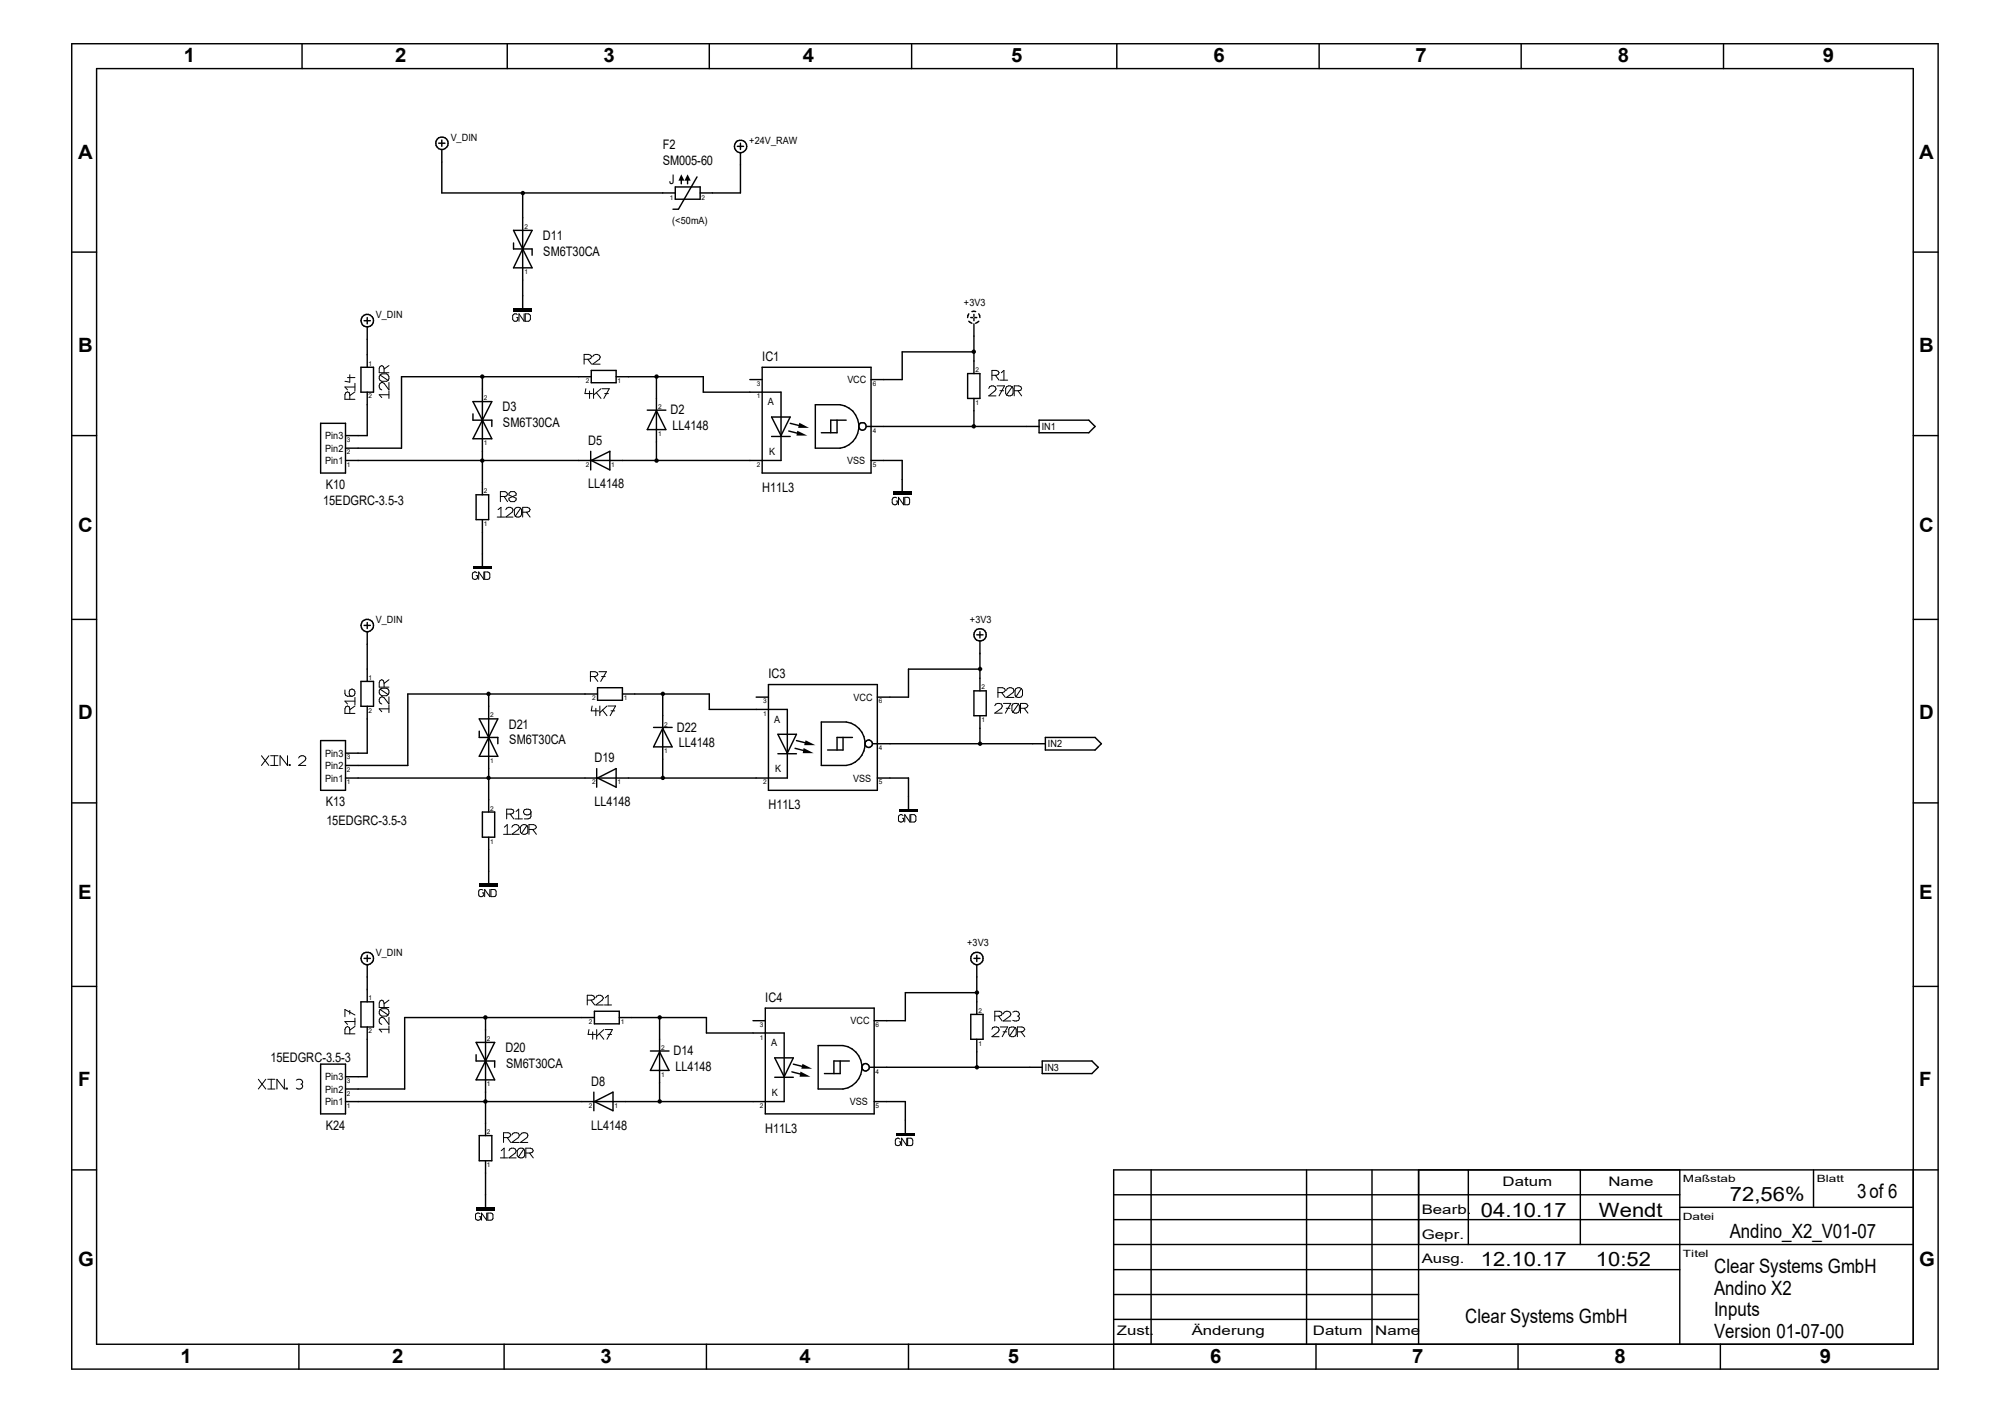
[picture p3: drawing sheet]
<svg xmlns="http://www.w3.org/2000/svg" width="297mm" height="210mm" viewBox="0 0 297 210" stroke-linecap="round" stroke-linejoin="round" font-family="sans-serif">
<g fill="none" stroke="#000" stroke-width=".21">
<path d="M10.6 6.5h276.5v196.3h-276.5zM14.3 10.2h269.1v188.9h-269.1zM44.7 6.5v3.7M75.1 6.5v3.7M105.1 6.5v3.7M135 6.5v3.7M165.4 6.5v3.7M195.4 6.5v3.7M225.3 6.5v3.7M255.3 6.5v3.7M10.6 37.3h3.7M65 21.2h.9"/>
<path d="M65.4 20.7v1M65.4 22.1v6.5h34.6M76.1 36v.9h2.7v.9M76.1 34.1h2.7l-1.4 2.8zM77.4 28.6v17M77.4 36.9l1.4 2.8h-2.7zM99.7 31h.8M100 27.7h3.7v1.8h-3.7zM100.9 26.3v.9M101.9 26.3v.9M103.3 26.2l-2.8 4.8M109.2 21.7h1"/>
<path d="M109.7 22.6v6h-6M109.7 21.2v.9M283.4 37.3h3.7M53.5 54.4h1.8v3.7h-1.8zM53.9 47.5h1M54.4 47v1M54.4 48.4v6M54.4 58.1v6.4h-3.2M70.1 59.5h2.8l-2.8 5.5h2.8zM71.5 55.8v17.5M87.6 55.8h-28.1v10.6h-8.3M87.6 54.9h3.7v1.8h-3.7z"/>
<path d="M91.3 55.8h12.9v2.3h11.5v10.1h-64.5M97.2 55.8v12.4M111.1 56.2h1.8M112.9 54.4h16.1v15.7h-16.1zM120.8 59.9h3.7a3.3 3.3 0 0 1 2.7 3.3 3.3 3.3 0 0 1-2.7 3.2h-3.7zM143.3 55.3h1.9v3.7h-1.9zM143.5 46.5l-.2 .5M143.5 47.6l.5 .3M143.8 47h.3M144 46.1h.5M144.3 46.6v.3M144.3 47.2v.3"/>
<path d="M144.3 48v7.3M144.3 59v4.2M144.3 52.1h-10.7v4.1h-4.6M144.4 47h.3M145 46.5l.2 .5M145 47.6l-.5 .3M10.6 64.5h3.7M47.5 62.7h3.7v7.4h-3.7zM70.1 61.3v.9h2.8v1M70.5 73.3h1.9v3.7h-1.9zM71.5 77v6.9M87.5 66.8v2.8"/>
<path d="M87.6 68.2l2.7-1.4v2.8zM95.9 60.7h2.7M97.2 60.8l1.4 2.8h-2.7zM114.3 64.6h2.8M114.3 61.8h2.8l-1.4 2.7zM116.8 63.8l1.9 .5M117.1 62.7l1.8 .5M124 62.2v1.9h-2.3M125.3 62.2h-2.2v1.9M128.4 63.2h25.5M129 68.2h4.6v4.6M153.9 62.2h7.4l.9 1-.9 .9h-7.4z"/>
<path d="M283.4 64.5h3.7M10.6 91.7h3.7M53.9 92.6h1M54.4 92.2v.9M54.4 93.6v7.3M144.7 94h.9M145.2 93.6v.9M145.2 95v7.3M145.2 99.1h-10.6v4.2h-4.6M283.4 91.7h3.7M10.6 118.9h3.7M47.5 109.7h3.7v7.4h-3.7z"/>
<path d="M53.5 100.9h1.8v3.7h-1.8zM54.4 104.6v6.9h-3.2M71 108.3v.9h2.7v1M71 106.5h2.7l-1.3 2.7zM72.4 102.8v17.5M72.4 109.2l1.3 2.8h-2.7zM88.4 113.8v2.8M88.5 102.8h-28.1v10.6h-9.2M88.5 115.2l2.8-1.4v2.8zM88.5 101.9h3.7v1.8h-3.7zM92.2 102.8h12.9v2.3h11.5v10.1h-65.4M96.8 107.7h2.8"/>
<path d="M98.2 102.8v12.4M98.2 107.9l1.4 2.7h-2.8zM112 103.3h1.8M113.8 101.4h16.2v15.7h-16.2zM115.2 111.6h2.8M115.2 108.8h2.8l-1.4 2.7zM117.8 110.8l1.8 .5M118 109.7l1.8 .5M121.7 106.9h3.6a3.2 3.2 0 0 1 2.9 3.3 3.2 3.2 0 0 1-2.9 3.2h-3.6zM124.9 109.2v1.9h-2.3M126.3 109.2h-2.3v1.9M128.1 110a.55 .55 0 0 1 .8-.4 .55 .55 0 0 1 .3 .8 .55 .55 0 0 1-.8 .2l-.3-.2"/>
<path d="M129.3 110.2h25.6M130 115.2h4.6v4.6M144.3 102.3h1.8v3.7h-1.8zM145.2 106v4.2M154.9 109.2h7.3l1 1-1 .9h-7.3zM283.4 118.9h3.7M71.5 120.3h1.8v3.7h-1.8zM72.4 124v6.9M10.6 146.1h3.7M47.5 157.6h3.7v7.4h-3.7zM53.5 148.4h1.8v3.7h-1.8zM53.9 141.9h1"/>
<path d="M54.4 141.5v.9M54.4 142.9v5.5M54.4 152.1v7.4h-3.2M70.5 156.2v.9h2.8v1M70.5 154.4h2.8l-1.4 2.7zM71.9 150.7v17.5M71.9 157.1l1.4 2.8h-2.8zM88.1 150.7h-28.2v10.6h-8.7M88.1 149.8h3.6v1.8h-3.6zM91.7 150.7h12.9v2.3h11.6v10.2h-65M96.4 155.7h2.7M97.7 150.7v12.5"/>
<path d="M97.7 155.8l1.4 2.7h-2.7zM111.5 151.2h1.9M113.4 149.3h16.1v15.7h-16.1zM114.8 159.6h2.7M114.8 156.7h2.7l-1.3 2.8zM117.3 158.7l1.8 .5M117.5 157.6l1.9 .5M121.2 154.9h3.7a3.2 3.2 0 0 1 2.8 3.2 3.2 3.2 0 0 1-2.8 3.2h-3.7zM124.5 157.1v1.9h-2.4M125.8 157.1h-2.3v1.9M128.9 158.1h25.5M143.8 150.2h1.8v3.7h-1.8z"/>
<path d="M144.3 141.9h.9M144.7 141.5v.9M144.7 142.9v7.3M144.7 153.9v4.2M144.7 147h-10.6v4.2h-4.6M154.4 157.1h7.4l.9 1-.9 .9h-7.4zM283.4 146.1h3.7M10.6 173.3h3.7M71 168.2h1.9v3.7h-1.9zM71.9 171.9v6.9M88 161.8v2.7M88.1 163.2l2.7-1.4v2.7z"/>
<path d="M129.5 163.2h4.6v4.6M165 177h83.8M170.5 173.3v25.8M193.5 173.3v25.8M203.2 173.3v25.8M210.1 173.3v25.8M217.5 173.3v11M234.1 173.3v11M248.8 173.3v25.8M248.8 178.8h34.6M268.6 173.3v5.5M287.1 173.3h-122.1v29.5"/>
<path d="M44.3 199.1v3.7M74.7 199.1v3.7M104.6 199.1v3.7M134.6 199.1v3.7M165 188h83.8M165 184.3h118.4M165 180.6h83.8M165 195.4h45.1M165 191.7h45.1M194.9 199.1v3.7M224.9 199.1v3.7M254.8 199.1v3.7"/>
<circle cx="65.5" cy="21.2" r=".93"/>
<circle cx="109.7" cy="21.7" r=".93"/>
<circle cx="54.4" cy="47.5" r=".93"/>
<circle cx="127.8" cy="63.2" r=".56"/>
<circle cx="54.4" cy="92.6" r=".94"/>
<circle cx="145.2" cy="94" r=".91"/>
<circle cx="54.4" cy="142" r=".94"/>
<circle cx="128.2" cy="158.1" r=".54"/>
<circle cx="144.7" cy="142" r=".92"/>
</g>
<g fill="none" stroke="#000" stroke-width=".15">
<path d="M51.5 55.9h1.1M51.8 55.5v1.1l-.7-.1M51.8 59.1l-.1-.9-.2-.2-.3 .2-.1 .3v.6h1.5M52.6 56.8v1.1M52.6 58l-.8 .6M52.6 57.3h-1.5l.4 .4M56.3 55.5l.3-.1h.7a.64 .64 0 0 1 .2 .9M56.3 55.5a.57 .57 0 0 0 .3 1h.7l.2-.2M56.3 55.5l1.2 .8M56.9 55.2v-.7l-.3-.4-.3 .2-.1 .2v.7h1.4M57.6 56.6v1.1l-.7-.9-.3-.2a.58 .58 0 0 0-.4 .6 .58 .58 0 0 0 .4 .5M57.6 57.9v1.1"/>
<path d="M57.6 58.5h-1.4l.4 .4M57.6 54.1l-.7 .6M76.6 46.6a.44 .44 0 0 0-.7 .1v.6a.42 .42 0 0 0 .7 .2l.1-.5h-.2M77.6 46.5v1.1l-.7-1.1v1.1M77.8 46.5h.5l.3 .2v.6l-.2 .2-.6 .1zM86.5 53.2h.7l.3-.1 .1-.3-.1-.2-.3-.1h-.7v1.4M86.8 57.6l-.1 .7h1.1M87.1 53.2l.5 .7M87.3 57.9v1.1M87.8 52.8a.58 .58 0 0 1 .6-.3 .58 .58 0 0 1 .5 .5l-.1 .2-1 .7h1.1M87.9 57.6v1.4M88.3 58.2l.7 .8"/>
<path d="M89 57.6l-1.1 .9M89.2 57.6h1.1l-.8 1.4M89.6 58.3h.5M146.5 57.5a.54 .54 0 0 1 .6-.4 .54 .54 0 0 1 .4 .6l-1 .9h1M146.9 55.6h.7l.3-.1 .1-.3-.4-.3h-.7v1.4M147.4 55.6l.6 .7M147.7 57.1h1.1l-.8 1.5M148.1 57.9h.6M148.2 56.3h1.1M148.3 55.2l.4-.3v1.4M149.9 57.3l.2 .2v.8a.61 .61 0 0 1-1 .2M149.9 57.3a.61 .61 0 0 0-.9 .2v.8l.1 .2"/>
<path d="M149.9 57.3l-.8 1.2M150.2 57.9l1-.1 .1-.3-.1-.2-.3-.2h-.7v1.5M150.8 57.9l.5 .7M73.7 76.6h1.1M73.8 75.5l.4-.4v1.5M74.1 73.5h.7l.3-.1 .1-.2-.1-.3-.3-.1h-.7v1.5M74.7 73.5l.5 .8M74.9 75.5a.55 .55 0 0 1 .6-.4 .55 .55 0 0 1 .5 .5l-.1 .3-1 .7h1.1M75.4 73.1l.2-.3h.6l.3 .3v.2l-1.1 .5v.2l.2 .3h.6l.3-.3v-.2l-1.1-.5zM77.1 75.3l.2 .2v.7a.57 .57 0 0 1-1 .3M77.1 75.3a.59 .59 0 0 0-.9 .2v.7l.1 .3M77.1 75.3l-.8 1.2"/>
<path d="M77.4 75.9h.7l.3-.2 .1-.2-.1-.2-.3-.2h-.7v1.5M78 75.9l.5 .7M132.8 73.7a.42 .42 0 0 0-.6 .3v.5a.42 .42 0 0 0 .6 .2l.1-.5h-.1M133.9 73.7v1.1l-.8-1.1v1.1M134 73.7h.7v.3v.7l-.7 .1zM70.7 84.8l-.3-.1-.3 .1-.1 .8a.41 .41 0 0 0 .4 .2 .41 .41 0 0 0 .3-.2v-.3h-.2M71.7 84.7v1.1l-.8-1.1v1.1M71.8 84.7h.5l.2 .1 .1 .2-.1 .7-.7 .1zM88.7 99.5h1.1l-.8 1.4M38.7 111.9l1.1 1.5M39.8 111.9l-1.1 1.5M40.1 113.4h1.1"/>
<path d="M40.1 111.9h1.1M40.6 111.9v1.5M42.6 111.9v1.5l-1.1-1.5v1.5M42.8 113.2h.2v.2h-.2zM44.2 112.3a.55 .55 0 0 1 .6-.4 .55 .55 0 0 1 .5 .5l-.1 .2-1 .8h1.1M51.1 102.2v.5l.1 .3 .3 .1h.7a.51 .51 0 0 0 .4-.7 .51 .51 0 0 0-.8-.2 .63 .63 0 0 0 .3 .9M51.8 105.7l-.1-1-.2-.1-.3 .1-.1 .3v.7h1.5M52.6 103.3v1.1M52.6 104.6l-.8 .5M52.6 103.8h-1.5l.4 .5M56.3 102.1l.3-.2h.7a.59 .59 0 0 1 .2 1M56.3 102.1a.61 .61 0 0 0 .3 .9h.7l.2-.1"/>
<path d="M56.3 102.1l1.2 .8M56.9 101.8v-.7l-.1-.3-.2-.1-.3 .1-.1 .3v.7h1.4M57.6 103.2v1.1l-.7-1-.3-.1a.55 .55 0 0 0-.4 .5 .55 .55 0 0 0 .4 .6M57.6 104.4v1.1M57.6 105h-1.4l.4 .4M57.6 100.7l-.7 .5M87.5 100.2h.6l.3-.1 .2-.2-.2-.3-.3-.1h-.6v1.4M87.7 104.6l-.1 .7h1.1M88 100.2l.6 .7M88.3 104.9v1.1M88.9 104.6v1.4M89.1 100.2h.6"/>
<path d="M89.2 105.2l.7 .8M89.9 104.6l-1 .9M90.1 104.6h1.1l-.8 1.4M90.5 105.3h.6M147.4 104.5a.58 .58 0 0 1 .6-.3 .58 .58 0 0 1 .5 .4l-.2 .3-.9 .7h1.1M147.8 102.6h.7l.3-.2 .1-.2-.1-.2-.3-.1h-.7v1.4M148.4 102.6l.5 .7M148.6 104.2h1.1l-.8 1.4M149.1 104.9h.5M149.1 102.2a.56 .56 0 0 1 .6-.4 .56 .56 0 0 1 .5 .6l-.1 .2-1 .7h1.1M150.9 104.3l.1 .2v.7a.61 .61 0 0 1-1 .3M150.9 104.3a.68 .68 0 0 0-1 .2v.7l.1 .3"/>
<path d="M150.9 104.3l-.9 1.2M151.2 104.9h.6l.3-.1 .2-.3-.2-.2-.3-.1h-.6v1.4M151.3 102a.58 .58 0 0 0-.9 .2v.8l.1 .2M151.3 102l.2 .2v.8a.68 .68 0 0 1-1 .2M151.3 102l-.8 1.2M151.7 104.9l.6 .7M71.5 131.8a.39 .39 0 0 0-.6 .2v.5a.4 .4 0 0 0 .4 .3 .4 .4 0 0 0 .4-.3v-.3h-.2M72.6 131.7v1.1l-.8-1.1v1.1M72.7 131.7l.7 .1 .1 .2-.1 .7-.7 .1zM74.6 123.6h1M74.7 122.5l.4-.4v1.5M75.1 120.6h.6l.3-.2 .1-.2-.1-.3-.9-.1v1.5"/>
<path d="M75.6 120.6l.5 .7M75.8 122.5a.56 .56 0 0 1 .6-.4 .56 .56 0 0 1 .5 .5l-.1 .3-1 .7h1.1M76.3 121.3h1.1M76.5 120.2l.3-.4v1.5M78.1 122.3l.1 .2v.7a.6 .6 0 0 1-.9 .2M78.1 122.3a.61 .61 0 0 0-1 .2v.7l.2 .2M78.1 122.3l-.8 1.1M78.4 122.9h.6l.3-.2 .2-.2-.2-.2-.3-.2h-.6v1.5M78.7 120.3a.56 .56 0 0 1-.6 .4 .56 .56 0 0 1-.5-.5 .61 .61 0 0 1 .5-.4 .61 .61 0 0 1 .6 .4v.7l-.2 .3-.3 .1h-.5M78.9 122.9l.6 .7M133.8 120.8l-.2-.2-.4 .2-.1 .7a.41 .41 0 0 0 .4 .3 .41 .41 0 0 0 .4-.3v-.3h-.2M134.8 120.6v1.2l-.8-1.2v1.2"/>
<path d="M134.9 120.6h.5l.2 .2 .1 .1-.1 .8-.7 .1zM38.3 159.9l1.1 1.4M39.4 159.9l-1.1 1.4M39.7 159.9h1M40.2 159.9v1.4M42.1 159.9v1.4l-1.1-1.4v1.4M43.9 160a.55 .55 0 0 1 .6-.1 .55 .55 0 0 1 .3 .4l-.1 .3M51.8 153.1v-.7l-.1-.2-.2-.2-.3 .2-.1 .2v.7h1.5M51.8 149.6v.6M52.6 150.3l-1.5-.8v1.1M52.6 152l-.8 .6M52.6 150.8v1"/>
<path d="M52.6 151.3h-1.5l.4 .4M56.3 149.5l.3-.1h.7a.6 .6 0 0 1 .2 .9M56.3 149.5a.61 .61 0 0 0 .3 1h.7l.2-.2M56.3 149.5l1.2 .8M56.9 149.2v-.7l-.1-.2-.2-.2-.3 .2-.1 .2v.7h1.4M57.6 150.7v1l-.7-.9-.3-.1a.55 .55 0 0 0-.4 .5 .55 .55 0 0 0 .4 .5M57.6 151.9v1.1M57.6 152.4h-1.4l.4 .5M57.6 148.1l-.7 .6M87 148.1h.7l.3-.1 .1-.2-.1-.3-.3-.1h-.7v1.4M87.2 152.5l-.1 .7h1.1M87.5 148.1l.6 .7"/>
<path d="M87.8 152.8v1.1M88.3 147.8a.57 .57 0 0 1 .5-.4 .57 .57 0 0 1 .6 .5l-.2 .2-.9 .7h1.1M88.4 152.5v1.4M88.8 153.1l.7 .8M89.5 152.5l-1.1 1M89.5 148.8h1.1M89.7 152.5h1l-.8 1.4M89.7 147.8l.4-.4v1.4M90 153.2h.6M146.9 152.4a.55 .55 0 0 1 .6-.3 .55 .55 0 0 1 .5 .5l-.1 .2-1 .7h1.1M147.4 150.5h.6l.3-.1 .2-.2-.2-.3-.3-.1h-.6v1.4M147.9 150.5l.6 .7"/>
<path d="M148.2 152.1h1.1l-.8 1.4M148.6 152.8h.5M148.6 150.2a.56 .56 0 0 1 .6-.4 .56 .56 0 0 1 .5 .5l-.1 .2-1 .7h1.1M150 149.9a.59 .59 0 0 1 .6-.1 .59 .59 0 0 1 .4 .5l-.1 .2M150.4 152.2l.1 .2v.8a.61 .61 0 0 1-.9 .2M150.4 152.2a.68 .68 0 0 0-1 .2v.8l.2 .2M150.4 152.2l-.8 1.2M150.7 150.5h.2M150.7 152.8h.7l.2-.1 .2-.3-.2-.2-.2-.1h-.7v1.4M150.9 150.5l.1 .4a.68 .68 0 0 1-1 .2M151.3 152.8l.5 .7M39.7 161.3h1"/>
<path d="M42.4 161.2h.1v.1h-.1zM44.6 160.6h.1M44.7 160.6l.1 .4a.59 .59 0 0 1-.9 .2M71.1 179.7a.44 .44 0 0 0-.7 .2v.6a.41 .41 0 0 0 .4 .2 .41 .41 0 0 0 .4-.2v-.3h-.2M72.1 179.7v1l-.8-1v1M72.3 179.7h.6l.1 .2-.1 .7-.6 .1zM74.1 171.5h1.1M74.3 170.4l.4-.3v1.4M74.6 168.5h.7l.2-.1 .1-.3-.1-.2-.9-.1v1.4M75.1 168.5l.5 .7M75.4 170.4a.54 .54 0 0 1 .6-.4 .54 .54 0 0 1 .5 .5l-.2 .3-.9 .7h1.1M75.8 168.1a.57 .57 0 0 1 .6-.4 .57 .57 0 0 1 .5 .5l-.1 .3-1 .7h1.1"/>
<path d="M77.1 168.1a.58 .58 0 0 1 .6-.3 .58 .58 0 0 1 .5 .4l-.1 .3-1 .7h1.1M77.6 170.2l.1 .2v.8a.59 .59 0 0 1-.9 .2M77.6 170.2a.61 .61 0 0 0-1 .2v.8l.2 .2M77.6 170.2l-.8 1.2M77.9 170.8h.7l.3-.2 .1-.2-.1-.2-.3-.1h-.7v1.4M78.4 170.8l.6 .7M133.3 168.7l-.2-.1-.4 .1-.1 .7a.41 .41 0 0 0 .4 .3 .41 .41 0 0 0 .4-.3v-.3h-.2M134.3 168.6v1.1l-.7-1.1v1.1M134.5 168.6h.5l.1 .1 .1 .2-.1 .7-.6 .1z"/>
</g>
<g fill="#000">
<path d="M100.9 25.8l.5 1h-.9zM101.9 25.8l.4 1h-.9zM118.1 63.8l1.5 .7h-1.6zM118.4 62.6l1.4 .8h-1.6zM119 110.8l1.5 .7h-1.6zM119.3 109.6l1.5 .8h-1.7zM118.6 158.7l1.5 .8h-1.7zM118.9 157.6l1.4 .7h-1.6z"/>
<path d="M76.1 45.6h2.7v.5h-2.7z" fill-rule="evenodd"/>
<path d="M132.3 72.8h2.7v.5h-2.7z" fill-rule="evenodd"/>
<path d="M71 130.9h2.7v.5h-2.7z" fill-rule="evenodd"/>
<path d="M70.5 178.8h2.8v.5h-2.8z" fill-rule="evenodd"/>
<circle cx="77.4" cy="28.6" r=".33"/>
<circle cx="71.4" cy="55.8" r=".33"/>
<circle cx="97.3" cy="55.8" r=".33"/>
<circle cx="144.3" cy="52.1" r=".33"/>
<circle cx="71.4" cy="68.2" r=".33"/>
<circle cx="97.3" cy="68.2" r=".33"/>
<circle cx="144.3" cy="63.1" r=".33"/>
<circle cx="145.2" cy="99.1" r=".33"/>
<circle cx="72.4" cy="115.2" r=".33"/>
<circle cx="72.4" cy="102.8" r=".33"/>
<circle cx="98.2" cy="115.2" r=".33"/>
<circle cx="98.2" cy="102.8" r=".33"/>
<circle cx="145.2" cy="110.2" r=".33"/>
<circle cx="71.9" cy="150.7" r=".33"/>
<circle cx="97.7" cy="150.7" r=".33"/>
<circle cx="144.7" cy="147" r=".33"/>
<circle cx="144.7" cy="158.1" r=".33"/>
<circle cx="71.9" cy="163.1" r=".33"/>
<circle cx="97.7" cy="163.1" r=".33"/>
</g>
<path d="M70.1 84.1h2.8M133.2 120.1h2.8M132.8 168h2.7" fill="none" stroke="#000" stroke-width=".42"/>
<g font-size="2.9">
<text x="27.2" y="9.2">1</text>
<text x="58.5" y="9.2">2</text>
<text x="89.4" y="9.2">3</text>
<text x="118.9" y="9.2">4</text>
<text x="149.8" y="9.2">5</text>
<text x="179.7" y="9.2">6</text>
<text x="209.7" y="9.2">7</text>
<text x="239.6" y="9.2">8</text>
<text x="270" y="9.2">9</text>
<text x="11.6" y="23.5">A</text>
<text x="284.3" y="23.5">A</text>
<text x="11.6" y="52.1">B</text>
<text x="284.3" y="52.1">B</text>
<text x="11.6" y="78.8">C</text>
<text x="284.3" y="78.8">C</text>
<text x="11.6" y="106.5">D</text>
<text x="284.3" y="106.5">D</text>
<text x="11.6" y="133.2">E</text>
<text x="284.3" y="133.2">E</text>
<text x="11.6" y="160.8">F</text>
<text x="284.3" y="160.8">F</text>
<text x="256.2" y="177.9">72,56%</text>
<text x="275.1" y="177.4">3of 6</text>
<text x="219.4" y="180.2">04.10.17</text>
<text x="236.9" y="180.2">Wendt</text>
<text x="256.2" y="183.4">Andino_X2_V01-07</text>
<text x="11.6" y="187.6">G</text>
<text x="219.4" y="187.6">12.10.17</text>
<text x="236.4" y="187.6">10:52</text>
<text x="253.9" y="191.7">Andino X2</text>
<text x="253.9" y="188.5">Clear Systems GmbH</text>
<text x="284.3" y="187.6">G</text>
<text x="217" y="195.9">Clear Systems GmbH</text>
<text x="253.9" y="194.9">Inputs</text>
<text x="26.8" y="201.8">1</text>
<text x="58.1" y="201.8">2</text>
<text x="88.9" y="201.8">3</text>
<text x="118.4" y="201.8">4</text>
<text x="149.3" y="201.8">5</text>
<text x="179.3" y="201.8">6</text>
<text x="209.2" y="201.8">7</text>
<text x="239.2" y="201.8">8</text>
<text x="253.9" y="198.2">Version 01-07-00</text>
<text x="269.6" y="201.8">9</text>
</g>
<g font-size="1.9">
<text x="98.2" y="22.1">F2</text>
<text x="98.2" y="24.4">SM005-60</text>
<text x="99.1" y="27.2">J</text>
<text x="80.4" y="35.6">D11</text>
<text x="80.5" y="37.9">SM6T30CA</text>
<text x="112.9" y="53.5">IC1</text>
<text x="74.4" y="60.9">D3</text>
<text x="74.5" y="63.2">SM6T30CA</text>
<text x="87.1" y="65.9">D5</text>
<text x="99.3" y="61.4">D2</text>
<text x="99.6" y="63.7">LL4148</text>
<text x="47.9" y="74.8">15EDGRC-3.5-3</text>
<text x="48.3" y="72.4">K10</text>
<text x="87.1" y="72.3">LL4148</text>
<text x="112.9" y="72.8">H11L3</text>
<text x="113.8" y="100.5">IC3</text>
<text x="75.4" y="107.9">D21</text>
<text x="75.4" y="110.2">SM6T30CA</text>
<text x="88.1" y="112.9">D19</text>
<text x="100.2" y="108.4">D22</text>
<text x="100.5" y="110.7">LL4148</text>
<text x="48.3" y="119.4">K13</text>
<text x="88.1" y="119.4">LL4148</text>
<text x="113.8" y="119.8">H11L3</text>
<text x="48.3" y="122.2">15EDGRC-3.5-3</text>
<text x="113.4" y="148.4">IC4</text>
<text x="74.9" y="155.8">D20</text>
<text x="40" y="157.2">15EDGRC-3.5-3</text>
<text x="75" y="158.2">SM6T30CA</text>
<text x="87.6" y="160.8">D8</text>
<text x="99.8" y="156.3">D14</text>
<text x="100.1" y="158.6">LL4148</text>
<text x="48.3" y="167.3">K24</text>
<text x="87.6" y="167.3">LL4148</text>
<text x="113.4" y="167.8">H11L3</text>
<text x="210.6" y="179.7">Bearb.</text>
<text x="222.6" y="175.6">Datum</text>
<text x="238.3" y="175.6">Name</text>
<text x="210.6" y="183.4">Gepr.</text>
<text x="210.6" y="187.1">Ausg.</text>
<text x="165.4" y="197.7">Zust.</text>
<text x="176.5" y="197.7">Änderung</text>
<text x="194.5" y="197.7">Datum</text>
<text x="203.7" y="197.7">Name</text>
</g>
<g font-size="1.5">
<text x="66.8" y="20.8">V_DIN</text>
<text x="111" y="21.3">+24V_RAW</text>
<text x="99.6" y="33.2">(&lt;50mA)</text>
<text x="55.7" y="47.1">V_DIN</text>
<text x="142.8" y="45.3">+3V3</text>
<text x="125.5" y="56.8">VCC</text>
<text x="48.2" y="65.1">Pin3</text>
<text x="113.8" y="60">A</text>
<text x="154.3" y="63.7">IN1</text>
<text x="48.2" y="68.7">Pin1</text>
<text x="48.2" y="66.9">Pin2</text>
<text x="113.9" y="67.4">K</text>
<text x="125.5" y="68.7">VSS</text>
<text x="55.7" y="92.2">V_DIN</text>
<text x="143.7" y="92.2">+3V3</text>
<text x="114.7" y="107">A</text>
<text x="126.5" y="103.8">VCC</text>
<text x="48.2" y="113.9">Pin2</text>
<text x="48.2" y="112.1">Pin3</text>
<text x="155.2" y="110.7">IN2</text>
<text x="48.2" y="115.8">Pin1</text>
<text x="114.8" y="114.4">K</text>
<text x="126.4" y="115.8">VSS</text>
<text x="55.7" y="141.6">V_DIN</text>
<text x="143.3" y="140.2">+3V3</text>
<text x="114.2" y="154.9">A</text>
<text x="126" y="151.7">VCC</text>
<text x="48.2" y="161.8">Pin2</text>
<text x="48.2" y="160">Pin3</text>
<text x="154.8" y="158.6">IN3</text>
<text x="48.2" y="163.7">Pin1</text>
<text x="114.3" y="162.3">K</text>
<text x="125.9" y="163.7">VSS</text>
<text x="249.3" y="175.1">Maßstab</text>
<text x="269.1" y="175.1">Blatt</text>
<text x="249.3" y="180.6">Datei</text>
<text x="249.3" y="186.2">Titel</text>
</g>
<g font-size="1">
<text x="99.2" y="29.5">1</text>
<text x="103.9" y="29.5">2</text>
<text x="77.7" y="33.9">2</text>
<text x="77.7" y="40.6">1</text>
<text x="54.6" y="59">2</text>
<text x="54.6" y="54.2">1</text>
<text x="71.7" y="59.3">2</text>
<text x="86.8" y="56.7">2</text>
<text x="91.5" y="56.7">1</text>
<text x="112.1" y="57.2">3</text>
<text x="112.1" y="59">1</text>
<text x="129.3" y="57.2">6</text>
<text x="144.5" y="55.1">2</text>
<text x="144.5" y="59.9">1</text>
<text x="51.4" y="65.5">3</text>
<text x="71.7" y="66">1</text>
<text x="97.5" y="60.6">2</text>
<text x="97.5" y="64.6">1</text>
<text x="129.3" y="64.1">4</text>
<text x="51.4" y="69.2">1</text>
<text x="51.4" y="67.3">2</text>
<text x="86.8" y="69.2">2</text>
<text x="90.6" y="69.2">1</text>
<text x="112.1" y="69.2">2</text>
<text x="129.3" y="69.2">5</text>
<text x="71.7" y="73.1">2</text>
<text x="71.7" y="77.9">1</text>
<text x="54.6" y="100.7">1</text>
<text x="54.6" y="105.6">2</text>
<text x="72.6" y="106.3">2</text>
<text x="87.7" y="103.7">2</text>
<text x="92.4" y="103.7">1</text>
<text x="98.4" y="107.6">2</text>
<text x="113" y="104.2">3</text>
<text x="113" y="106">1</text>
<text x="130.2" y="104.2">6</text>
<text x="145.4" y="102.1">2</text>
<text x="145.4" y="106.9">1</text>
<text x="51.4" y="112.5">3</text>
<text x="72.6" y="113">1</text>
<text x="98.4" y="111.6">1</text>
<text x="130.2" y="111.1">4</text>
<text x="51.4" y="116.2">1</text>
<text x="51.4" y="114.3">2</text>
<text x="87.7" y="116.2">2</text>
<text x="91.5" y="116.2">1</text>
<text x="113" y="116.2">2</text>
<text x="130.2" y="116.2">5</text>
<text x="72.6" y="120.1">2</text>
<text x="72.6" y="124.9">1</text>
<text x="54.6" y="148.2">1</text>
<text x="54.6" y="153">2</text>
<text x="72.1" y="154.2">2</text>
<text x="87.2" y="151.6">2</text>
<text x="91.9" y="151.6">1</text>
<text x="97.9" y="155.5">2</text>
<text x="112.6" y="152.1">3</text>
<text x="112.6" y="154">1</text>
<text x="129.7" y="152.1">6</text>
<text x="145" y="150">2</text>
<text x="145" y="154.9">1</text>
<text x="51.4" y="160.4">3</text>
<text x="72.1" y="160.9">1</text>
<text x="97.9" y="159.5">1</text>
<text x="129.7" y="159">4</text>
<text x="51.4" y="164.1">1</text>
<text x="51.4" y="162.3">2</text>
<text x="72.1" y="168">2</text>
<text x="87.2" y="164.1">2</text>
<text x="91" y="164.1">1</text>
<text x="112.6" y="164.1">2</text>
<text x="129.7" y="164.1">5</text>
<text x="72.1" y="172.9">1</text>
</g>
</svg>
